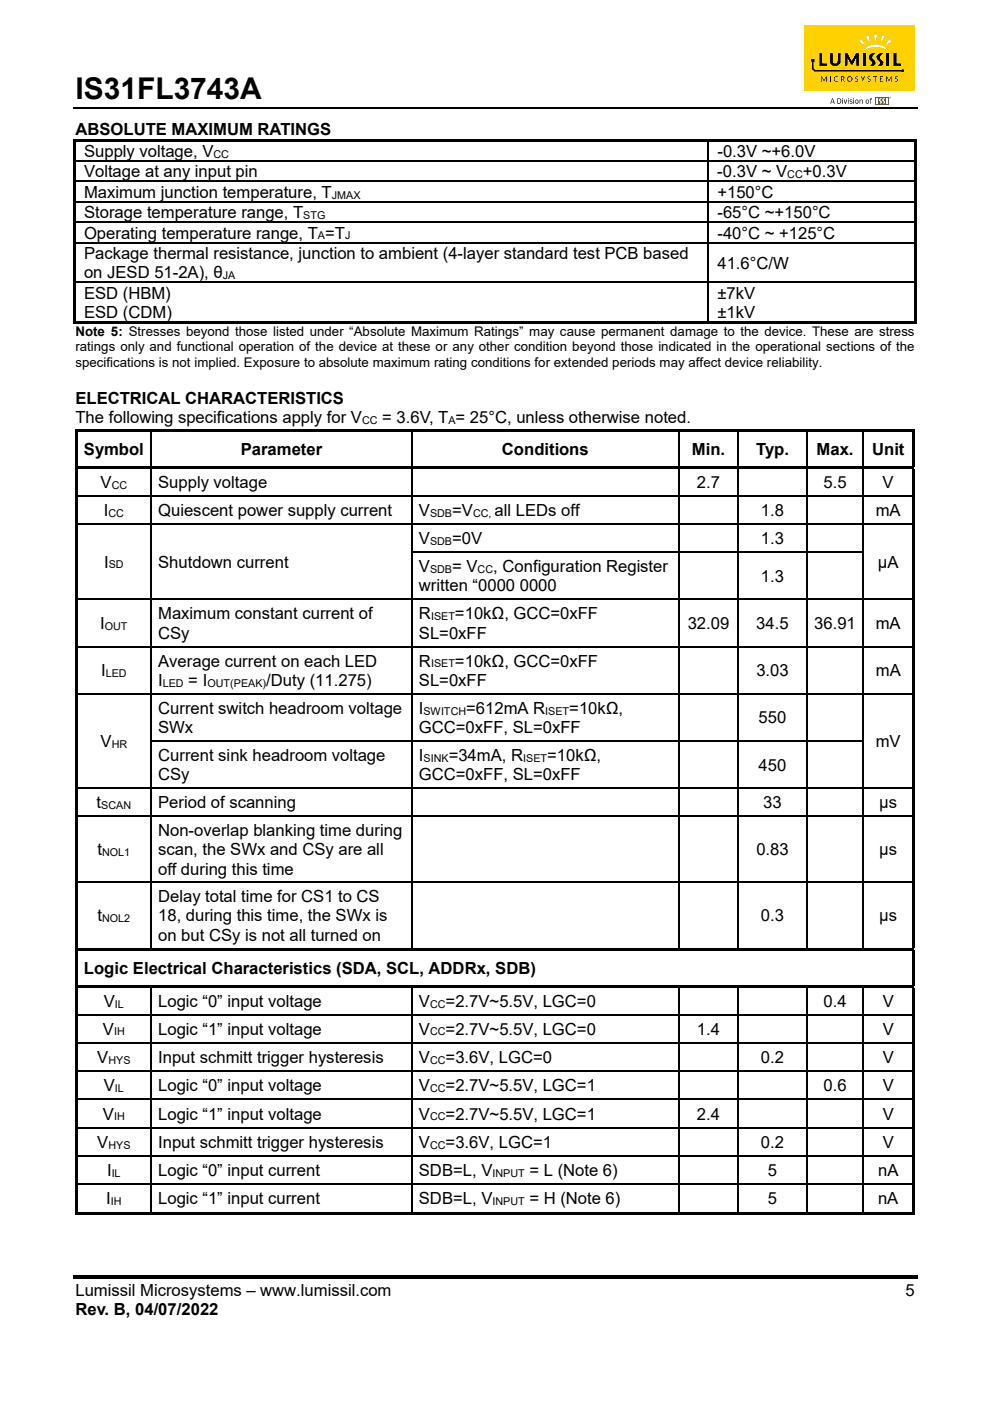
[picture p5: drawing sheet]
<svg xmlns="http://www.w3.org/2000/svg" width="210mm" height="297mm" viewBox="0 0 210 297" stroke-linecap="round" stroke-linejoin="round" font-family="sans-serif">
<path d="M15.5 22.8h179" fill="none" stroke="#000" stroke-width=".34"/>
<path d="M15.5 270.3h179v.8h-179z" fill="#000"/>
<path d="M170.6 5.3h23.4v13.9h-23.4z" fill="#ffd100"/>
<g fill="#000">
<path d="M174.2 16.2h.1l.5 .8 .4-.8h.2v1.1h-.2v-.9l-.4 .8-.5-.8-.1 .9zM176.1 16.2h.1v1.1h-.1zM176.9 16.4a.46 .46 0 0 1 .8 0 .45 .45 0 0 0-.6 0 .45 .45 0 0 0 0 .7 .45 .45 0 0 0 .6 0 .53 .53 0 0 1-.7 .1 .53 .53 0 0 1-.1-.8zM181.4 16.3l.4-.1 .3 .1-.1 .1a.23 .23 0 0 0-.4-.1 .23 .23 0 0 0 0 .3 .23 .23 0 0 0 .3 .1 .35 .35 0 0 1 0 .6 .35 .35 0 0 1-.5-.2 .25 .25 0 0 0 .4 .1 .25 .25 0 0 0 .1-.3 .25 .25 0 0 0-.4-.1l-.1-.2zM182.5 16.2h.2l.3 .6 .3-.6h.2l-.4 .7v.4h-.2v-.4zM184 16.3l.4-.1 .3 .1-.1 .1a.23 .23 0 0 0-.4-.1 .23 .23 0 0 0 0 .3 .23 .23 0 0 0 .3 .1 .34 .34 0 0 1 0 .5 .34 .34 0 0 1-.5-.1 .25 .25 0 0 0 .4 .1 .25 .25 0 0 0 .1-.3 .25 .25 0 0 0-.3-.1l-.2-.2zM185.2 16.2h.9v.1h-.4v1h-.2v-1h-.3zM186.6 16.2h.7v.1h-.5v.4h.4l-.4 .1v.4h.5v.1h-.7zM188 16.2h.1l.4 .8 .5-.8h.1v1.1l-.1-.9-.4 .8-.5-.8v.9h-.1zM189.8 16.3l.4-.1 .2 .1v.1a.24 .24 0 0 0-.4-.1 .24 .24 0 0 0 0 .3 .24 .24 0 0 0 .3 .1 .34 .34 0 0 1 0 .6 .34 .34 0 0 1-.5-.2h.1a.24 .24 0 0 0 .3 .1 .24 .24 0 0 0 .1-.3 .24 .24 0 0 0-.3-.1l-.2-.3z"/>
<path d="M178.4 16.2h.2a.34 .34 0 0 1 .5 .2 .34 .34 0 0 1-.3 .4l.4 .5h-.2l-.3-.5h-.2v.5h-.1zM178.5 16.3v.4l.4-.1a.28 .28 0 0 0-.1-.3 .28 .28 0 0 0-.3 0z"/>
<path d="M179.7 16.7a.58 .58 0 0 1 1.1 0 .58 .58 0 0 1-1.1 0zM179.8 16.7a.43 .43 0 0 0 .8 0 .43 .43 0 0 0-.8 0z"/>
</g>
<path d="M188.6 20.7a.2 .2 0 0 1 .4 0 .2 .2 0 0 1-.4 0zM188.7 20.7a.14 .14 0 0 0 .2 0 .14 .14 0 0 0-.2 0zM188.7 20.6l.2 .2h-.2zM188.7 20.7h.1z" fill="#010101"/>
<path d="M185.7 20.6h2.8v1.6h-2.8z" fill="#c42032"/>
<g fill="#fff">
<path d="M186 20.8h.3v1.1h-.3z"/>
<path d="M186.6 20.9h.4a.4 .4 0 0 0-.2 .4 .4 .4 0 0 0 .2 .4l-.1 .2h-.4l.2-.1-.1-.3a.32 .32 0 0 1-.2-.3 .32 .32 0 0 1 .2-.3z"/>
<path d="M187.2 21l.5-.2a.47 .47 0 0 0-.2 .4 .47 .47 0 0 0 .2 .5l-.1 .2h-.4l.3-.2-.4-.4z"/>
<path d="M188 20.8h.3v1.1h-.3z"/>
</g>
<path d="M173.8 11.3h.6v2.2h1v.4h-1.6zM176 11.3h.7v1.4a.54 .54 0 0 0 .3 .8 .54 .54 0 0 0 .7-.6v-1.6h.6v.9a1.29 1.29 0 0 1-1 1.8 1.03 1.03 0 0 1-1.3-1.1zM179.2 11.3h.6l.9 1.7 .8-1.7h.7v2.6h-.6v-1.7l-.7 1.3-.2 .2-.3-.1-.7-1.4v1.7h-.5zM183 11.3h.7v2.6h-.7zM184.6 11.5a1 1 0 0 1 1.1-.2v.1a.78 .78 0 0 0-.7 .7 .78 .78 0 0 0 .5 .8 .61 .61 0 0 1-.2 1h-.9a.61 .61 0 0 0 .6-.5 .61 .61 0 0 0-.4-.6 .73 .73 0 0 1 0-1.3zM186.2 11.5a.91 .91 0 0 1 1.2-.1 .77 .77 0 0 0-.8 .7 .77 .77 0 0 0 .6 .8 .61 .61 0 0 1-.2 1h-.9a.61 .61 0 0 0 .5-.5 .61 .61 0 0 0-.4-.6 .73 .73 0 0 1 0-1.3zM188 11.3h.6v2.6h-.6zM189.5 11.3h.7v2.2h.9v.4h-1.6z" fill="#000"/>
<g fill="#fff">
<path d="M183.3 10.5a3.3 3.3 0 0 1 5.1 .3 4.7 4.7 0 0 0-5.3 0z"/>
<path d="M183.6 7.8l.7-.2 .2 1.6z"/>
<path d="M187 7.5l.7 .3-.9 1.3z"/>
<path d="M185.4 7.4h.7l-.4 1.6z"/>
<path d="M182.2 8.8l.5-.5 .9 1.4z"/>
<path d="M188.6 8.3l.5 .5-1.4 .9z"/>
</g>
<g fill="#000">
<path d="M172.1 12.4h.6v.7h-.1v1.4l.3 .3h18.3a.31 .31 0 0 1 .5 .1 .31 .31 0 0 1-.1 .4 .31 .31 0 0 1-.4-.1h-18.4l-.6-.6zM15.6 29.5h.6v.5h-.6zM15.6 29.5h178.8v.5h-178.8zM15.6 30h.6v4h-.6zM15.6 34h.6v.3h-.6zM15.6 34.3h.6v4.1h-.6zM15.6 38.4h.6v.2h-.6zM150.1 34h.3v.3h-.3zM150.1 38.4h.3v.2h-.3zM178.9 21.1h.2l.2 .7 .2-.7h.2l-.3 .9h-.2zM180.2 21.2h.6l-.5 .1 .5 .5-.3 .2-.3-.1 .5-.1-.1-.2a.34 .34 0 0 1-.4-.4zM182.3 21.1l.1 .2 .4-.2 .2 .1v.8h-.1l-.2-.8-.3 .2-.1 .6z"/>
<path d="M184.6 20.8h.4l-.3 .2 .2 .1-.2 .1v.8l-.2-.8zM193.8 29.5h.6v.5h-.6zM193.8 30h.6v4h-.6zM193.8 34h.6v.3h-.6zM193.8 34.3h.6v4.1h-.6zM193.8 38.4h.6v.2h-.6zM15.6 38.6h.6v4.1h-.6zM15.6 42.7h.6v.3h-.6zM15.6 43h.6v4h-.6zM15.6 47h.6v.3h-.6zM15.6 47.3h.6v4h-.6zM15.6 51.3h.6v.3h-.6z"/>
<path d="M15.6 51.6h.6v8.1h-.6zM15.6 59.7h.6v.3h-.6zM150.1 42.7h.3v.3h-.3zM150.1 47h.3v.3h-.3zM150.1 51.3h.3v.3h-.3zM150.1 59.7h.3v.3h-.3zM193.8 38.6h.6v4.1h-.6zM193.8 42.7h.6v.3h-.6zM193.8 43h.6v4h-.6zM193.8 47h.6v.3h-.6zM193.8 47.3h.6v4h-.6zM193.8 51.3h.6v.3h-.6z"/>
<path d="M193.8 51.6h.6v8.1h-.6zM193.8 59.7h.6v.3h-.6zM15.6 60h.6v8.6h-.6zM15.6 68.1h134.5v.5h-134.5zM150.1 68.1h43.7v.5h-43.7zM193.8 60h.6v8.6h-.6zM193.8 68.1h.6v.5h-.6zM16 90.9h.6v.6h-.6zM16 90.9h178v.6h-178zM16 91.5h.6v7.5h-.6zM16 99h178v.5h-178zM193.4 90.9h.6v.6h-.6z"/>
<path d="M193.4 91.5h.6v7.5h-.6zM16 99.5h.6v5.4h-.6zM16 104.9h.6v.3h-.6zM16 105.2h.6v5.7h-.6zM16 110.9h.6v.3h-.6zM16 111.2h.6v5.7h-.6zM16 116.9h.6v.3h-.6zM31.9 104.9h.3v.3h-.3zM31.9 110.9h.3v.3h-.3zM31.9 116.9h.3v.3h-.3zM87.2 104.9h.3v.3h-.3zM87.2 110.9h.3v.3h-.3z"/>
<path d="M87.2 116.9h.3v.3h-.3zM143.8 104.9h.3v.3h-.3zM143.8 110.9h.3v.3h-.3zM143.8 116.9h.3v.3h-.3zM156.5 104.9h.2v.3h-.2zM156.5 110.9h.2v.3h-.2zM156.5 116.9h.2v.3h-.2zM171 104.9h.3v.3h-.3zM171 110.9h.3v.3h-.3zM171 116.9h.3v.3h-.3zM183 104.9h.2v.3h-.2zM183 110.9h.2v.3h-.2z"/>
<path d="M183 116.9h.2v.3h-.2zM193.4 99.5h.6v5.4h-.6zM193.4 104.9h.6v.3h-.6zM193.4 105.2h.6v5.7h-.6zM193.4 110.9h.6v.3h-.6zM193.4 111.2h.6v5.7h-.6zM193.4 116.9h.6v.3h-.6zM16 117.2h.6v9.7h-.6zM16 126.9h.6v.3h-.6zM16 127.2h.6v9.7h-.6zM16 136.9h.6v.3h-.6zM31.9 126.9h.3v.3h-.3z"/>
<path d="M31.9 136.9h.3v.3h-.3zM87.2 126.9h.3v.3h-.3zM87.2 136.9h.3v.3h-.3zM143.8 126.9h.3v.3h-.3zM143.8 136.9h.3v.3h-.3zM156.5 126.9h.2v.3h-.2zM156.5 136.9h.2v.3h-.2zM171 126.9h.3v.3h-.3zM171 136.9h.3v.3h-.3zM183 126.9h.2v.3h-.2zM183 136.9h.2v.3h-.2zM193.4 117.2h.6v9.7h-.6z"/>
<path d="M193.4 126.9h.6v.3h-.6zM193.4 127.2h.6v9.7h-.6zM193.4 136.9h.6v.3h-.6zM16 137.2h.6v9.7h-.6zM16 146.9h.6v.3h-.6zM16 147.2h.6v9.8h-.6zM16 157h.6v.2h-.6zM31.9 146.9h.3v.3h-.3zM31.9 157h.3v.2h-.3zM87.2 146.9h.3v.3h-.3zM87.2 157h.3v.2h-.3zM143.8 146.9h.3v.3h-.3z"/>
<path d="M143.8 157h.3v.2h-.3zM156.5 146.9h.2v.3h-.2zM156.5 157h.2v.2h-.2zM171 146.9h.3v.3h-.3zM171 157h.3v.2h-.3zM183 146.9h.2v.3h-.2zM183 157h.2v.2h-.2zM193.4 137.2h.6v9.7h-.6zM193.4 146.9h.6v.3h-.6zM193.4 147.2h.6v9.8h-.6zM193.4 157h.6v.2h-.6zM16 157.2h.6v9.7h-.6z"/>
<path d="M16 166.9h.6v.3h-.6zM16 167.2h.6v5.8h-.6zM16 173h.6v.2h-.6zM31.9 166.9h.3v.3h-.3zM31.9 173h.3v.2h-.3zM87.2 166.9h.3v.3h-.3zM87.2 173h.3v.2h-.3zM143.8 166.9h.3v.3h-.3zM143.8 173h.3v.2h-.3zM156.5 166.9h.2v.3h-.2zM156.5 173h.2v.2h-.2zM171 166.9h.3v.3h-.3z"/>
<path d="M171 173h.3v.2h-.3zM183 166.9h.2v.3h-.2zM183 173h.2v.2h-.2zM193.4 157.2h.6v9.7h-.6zM193.4 166.9h.6v.3h-.6zM193.4 167.2h.6v5.8h-.6zM193.4 173h.6v.2h-.6zM16 173.2h.6v13.7h-.6zM16 186.9h.6v.3h-.6zM31.9 186.9h.3v.3h-.3zM87.2 186.9h.3v.3h-.3zM143.8 186.9h.3v.3h-.3z"/>
<path d="M156.5 186.9h.2v.3h-.2zM171 186.9h.3v.3h-.3zM183 186.9h.2v.3h-.2zM193.4 173.2h.6v13.7h-.6zM193.4 186.9h.6v.3h-.6zM16 187.2h.6v13.8h-.6zM16 201h178v.5h-178zM16 201.5h.6v7.5h-.6zM16 209h178v.5h-178zM16 209.5h.6v5.5h-.6zM16 215h.6v.2h-.6zM31.9 215h.3v.2h-.3z"/>
<path d="M87.2 215h.3v.2h-.3zM143.8 215h.3v.2h-.3zM156.5 215h.2v.2h-.2zM171 215h.3v.2h-.3zM183 215h.2v.2h-.2zM193.4 187.2h.6v13.8h-.6zM193.4 201.5h.6v7.5h-.6zM193.4 209.5h.6v5.5h-.6zM193.4 215h.6v.2h-.6zM16 215.2h.6v5.8h-.6zM16 221h.6v.2h-.6zM16 221.2h.6v5.7h-.6z"/>
<path d="M16 226.9h.6v.3h-.6zM16 227.2h.6v5.8h-.6zM16 233h.6v.2h-.6zM16 233.2h.6v5.8h-.6zM16 239h.6v.2h-.6zM31.9 221h.3v.2h-.3zM31.9 226.9h.3v.3h-.3zM31.9 233h.3v.2h-.3zM31.9 239h.3v.2h-.3zM87.2 221h.3v.2h-.3zM87.2 226.9h.3v.3h-.3zM87.2 233h.3v.2h-.3z"/>
<path d="M87.2 239h.3v.2h-.3zM143.8 221h.3v.2h-.3zM143.8 226.9h.3v.3h-.3zM143.8 233h.3v.2h-.3zM143.8 239h.3v.2h-.3zM156.5 221h.2v.2h-.2zM156.5 226.9h.2v.3h-.2zM156.5 233h.2v.2h-.2zM156.5 239h.2v.2h-.2zM171 221h.3v.2h-.3zM171 226.9h.3v.3h-.3zM171 233h.3v.2h-.3z"/>
<path d="M171 239h.3v.2h-.3zM183 221h.2v.2h-.2zM183 226.9h.2v.3h-.2zM183 233h.2v.2h-.2zM183 239h.2v.2h-.2zM193.4 215.2h.6v5.8h-.6zM193.4 221h.6v.2h-.6zM193.4 221.2h.6v5.7h-.6zM193.4 226.9h.6v.3h-.6zM193.4 227.2h.6v5.8h-.6zM193.4 233h.6v.2h-.6zM193.4 233.2h.6v5.8h-.6z"/>
<path d="M193.4 239h.6v.2h-.6zM16 239.2h.6v5.7h-.6zM16 244.9h.6v.3h-.6zM16 245.2h.6v5.8h-.6zM16 251h.6v.2h-.6zM16 251.2h.6v6.3h-.6zM16 256.9h15.9v.6h-15.9zM31.9 244.9h.3v.3h-.3zM31.9 251h.3v.2h-.3zM31.9 256.9h55.3v.6h-55.3zM87.2 244.9h.3v.3h-.3zM87.2 251h.3v.2h-.3z"/>
<path d="M87.2 256.9h56.6v.6h-56.6zM143.8 244.9h.3v.3h-.3zM143.8 251h.3v.2h-.3zM143.8 256.9h12.7v.6h-12.7zM156.5 244.9h.2v.3h-.2zM156.5 251h.2v.2h-.2zM156.5 256.9h14.5v.6h-14.5zM171 244.9h.3v.3h-.3zM171 251h.3v.2h-.3zM171 256.9h12v.6h-12zM183 244.9h.2v.3h-.2zM183 251h.2v.2h-.2z"/>
<path d="M183 256.9h10.4v.6h-10.4zM193.4 239.2h.6v5.7h-.6zM193.4 244.9h.6v.3h-.6zM193.4 245.2h.6v5.8h-.6zM193.4 251h.6v.2h-.6zM193.4 251.2h.6v6.3h-.6zM193.4 256.9h.6v.6h-.6z"/>
<path d="M176.5 20.8h.2l.4 1.2h-.2l-.1-.3h-.5v.3h-.2zM176.6 21l-.2 .6h.4z"/>
<path d="M177.6 20.8a.61 .61 0 0 1 .8 .6 .61 .61 0 0 1-.8 .6zM177.7 21v.8h.2a.45 .45 0 0 0 .4-.5 .45 .45 0 0 0-.6-.3z"/>
<path d="M178.6 20.8l.2 .2zM178.6 21.1h.2v.9h-.2z"/>
<path d="M179.9 20.8l.1 .2zM179.9 21.1l.1 .9z"/>
<path d="M181 20.8l.1 .2zM181 21.1h.1v.9h-.1z"/>
<path d="M181.3 21.6a.45 .45 0 0 1 .9 0 .45 .45 0 0 1-.9 0zM181.4 21.5a.3 .3 0 0 0 .6 0 .3 .3 0 0 0-.6 0z"/>
<path d="M183.6 21.6a.42 .42 0 0 1 .8 0 .42 .42 0 0 1-.8 0zM183.7 21.5a.3 .3 0 0 0 .6 0 .3 .3 0 0 0-.6 0z"/>
</g>
<g fill="none" stroke="#000" stroke-width=".25">
<path d="M16.2 34.2h133.9M16.2 38.5h133.9M150.3 30v4M150.3 34.3v4.1M150.3 38.6v4.1M150.4 34.2h43.4M150.4 38.5h43.4M16.2 42.8h133.9M16.2 47.1h133.9M16.2 51.5h133.9M16.2 59.8h133.9M150.3 43v4"/>
<path d="M150.3 47.3v4M150.3 51.6v8.1M150.3 60v8.1M150.4 42.8h43.4M150.4 47.1h43.4M150.4 51.5h43.4M150.4 59.8h43.4M32 91.5v7.5M32 99.5v5.4M87.4 91.5v7.5M87.4 99.5v5.4M144 91.5v7.5"/>
<path d="M144 99.5v5.4M156.6 91.5v7.5M156.6 99.5v5.4M171.1 91.5v7.5M171.1 99.5v5.4M183.1 91.5v7.5M183.1 99.5v5.4M16.6 105.1h15.3M16.6 111.1h15.3M32 105.2v5.7M32 111.2v5.7M32 117.2v9.7"/>
<path d="M32.2 105.1h55M32.2 111.1h55M87.4 105.2v5.7M87.4 111.2v5.7M87.4 117.2v9.7M87.5 105.1h56.3M87.5 111.1h56.3M87.5 117.1h56.3M144 105.2v5.7M144 111.2v5.7M144 117.2v9.7M144.1 105.1h12.4"/>
<path d="M144.1 111.1h12.4M144.1 117.1h12.4M156.6 105.2v5.7M156.6 111.2v5.7M156.6 117.2v9.7M156.7 105.1h14.3M156.7 111.1h14.3M156.7 117.1h14.3M171.1 105.2v5.7M171.1 111.2v5.7M171.1 117.2v9.7M171.3 105.1h11.7"/>
<path d="M171.3 111.1h11.7M171.3 117.1h11.7M183.1 105.2v5.7M183.1 111.2v5.7M183.1 117.2v9.7M183.2 105.1h10.2M183.2 111.1h10.2M16.6 127.1h15.3M16.6 137.1h15.3M32 127.2v9.7M32 137.2v9.7M32.2 127.1h55"/>
<path d="M32.2 137.1h55M87.4 127.2v9.7M87.4 137.2v9.7M87.5 127.1h56.3M87.5 137.1h56.3M144 127.2v9.7M144 137.2v9.7M144.1 127.1h12.4M144.1 137.1h12.4M156.6 127.2v9.7M156.6 137.2v9.7M156.7 127.1h14.3"/>
<path d="M156.7 137.1h14.3M171.1 127.2v9.7M171.1 137.2v9.7M171.3 127.1h11.7M171.3 137.1h11.7M183.1 127.2v9.7M183.1 137.2v9.7M183.2 127.1h10.2M183.2 137.1h10.2M16.6 147.1h15.3M32 147.2v9.8M32 157.2v9.7"/>
<path d="M32.2 147.1h55M32.2 157.1h55M87.4 147.2v9.8M87.4 157.2v9.7M87.5 147.1h56.3M87.5 157.1h56.3M144 147.2v9.8M144 157.2v9.7M144.1 147.1h12.4M144.1 157.1h12.4M156.6 147.2v9.8M156.6 157.2v9.7"/>
<path d="M156.7 147.1h14.3M156.7 157.1h14.3M171.1 147.2v9.8M171.1 157.2v9.7M171.3 147.1h11.7M171.3 157.1h11.7M183.1 147.2v9.8M183.1 157.2v9.7M183.2 147.1h10.2M16.6 167.1h15.3M16.6 173.1h15.3M32 167.2v5.8"/>
<path d="M32 173.2v13.7M32.2 167.1h55M32.2 173.1h55M87.4 167.2v5.8M87.4 173.2v13.7M87.5 167.1h56.3M87.5 173.1h56.3M144 167.2v5.8M144 173.2v13.7M144.1 167.1h12.4M144.1 173.1h12.4M156.6 167.2v5.8"/>
<path d="M156.6 173.2v13.7M156.7 167.1h14.3M156.7 173.1h14.3M171.1 167.2v5.8M171.1 173.2v13.7M171.3 167.1h11.7M171.3 173.1h11.7M183.1 167.2v5.8M183.1 173.2v13.7M183.2 167.1h10.2M183.2 173.1h10.2M16.6 187.1h15.3"/>
<path d="M32 187.2v13.8M32.2 187.1h55M87.4 187.2v13.8M87.5 187.1h56.3M144 187.2v13.8M144.1 187.1h12.4M156.6 187.2v13.8M156.7 187.1h14.3M171.1 187.2v13.8M171.3 187.1h11.7M183.1 187.2v13.8M183.2 187.1h10.2"/>
<path d="M16.6 215.1h15.3M32 209.5v5.5M32 215.2v5.8M32.2 215.1h55M87.4 209.5v5.5M87.4 215.2v5.8M87.5 215.1h56.3M144 209.5v5.5M144 215.2v5.8M144.1 215.1h12.4M156.6 209.5v5.5M156.6 215.2v5.8"/>
<path d="M156.7 215.1h14.3M171.1 209.5v5.5M171.1 215.2v5.8M171.3 215.1h11.7M183.1 209.5v5.5M183.1 215.2v5.8M183.2 215.1h10.2M16.6 221.1h15.3M16.6 227.1h15.3M16.6 233.1h15.3M16.6 239.1h15.3M32 221.2v5.7"/>
<path d="M32 227.2v5.8M32 233.2v5.8M32 239.2v5.7M32.2 221.1h55M32.2 227.1h55M32.2 233.1h55M32.2 239.1h55M87.4 221.2v5.7M87.4 227.2v5.8M87.4 233.2v5.8M87.4 239.2v5.7M87.5 221.1h56.3"/>
<path d="M87.5 227.1h56.3M87.5 233.1h56.3M87.5 239.1h56.3M144 221.2v5.7M144 227.2v5.8M144 233.2v5.8M144 239.2v5.7M144.1 221.1h12.4M144.1 227.1h12.4M144.1 233.1h12.4M144.1 239.1h12.4M156.6 221.2v5.7"/>
<path d="M156.6 227.2v5.8M156.6 233.2v5.8M156.6 239.2v5.7M156.7 221.1h14.3M156.7 227.1h14.3M156.7 233.1h14.3M156.7 239.1h14.3M171.1 221.2v5.7M171.1 227.2v5.8M171.1 233.2v5.8M171.1 239.2v5.7M171.3 221.1h11.7"/>
<path d="M171.3 227.1h11.7M171.3 233.1h11.7M171.3 239.1h11.7M183.1 221.2v5.7M183.1 227.2v5.8M183.1 233.2v5.8M183.1 239.2v5.7M183.2 221.1h10.2M183.2 227.1h10.2M183.2 233.1h10.2M183.2 239.1h10.2M16.6 245.1h15.3"/>
<path d="M16.6 251.1h15.3M32 245.2v5.8M32 251.2v5.7M32.2 245.1h55M32.2 251.1h55M87.4 245.2v5.8M87.4 251.2v5.7M87.5 245.1h56.3M87.5 251.1h56.3M144 245.2v5.8M144 251.2v5.7M144.1 245.1h12.4"/>
<path d="M144.1 251.1h12.4M156.6 245.2v5.8M156.6 251.2v5.7M156.7 245.1h14.3M156.7 251.1h14.3M171.1 245.2v5.8M171.1 251.2v5.7M171.3 245.1h11.7M171.3 251.1h11.7M183.1 245.2v5.8M183.1 251.2v5.7M183.2 245.1h10.2"/>
<path d="M183.2 251.1h10.2"/>
</g>
<text font-size="6.3" x="16" y="21">IS31FL3743A</text>
<g font-size="3.5">
<text x="16" y="28.7">ABSOLUTE MAXIMUM RATINGS</text>
<text x="17.8" y="33.3">Supply voltage, V</text>
<text x="152.2" y="33.3">-0.3V ~+6.0V</text>
<text x="17.8" y="37.6">Voltage at any input pin</text>
<text x="17.8" y="42">Maximum junction temperature, T</text>
<text x="152.1" y="37.6">-0.3V ~ V</text>
<text x="152.2" y="42">+150°C</text>
<text x="170.3" y="37.6">+0.3V</text>
<text x="17.8" y="46.3">Storage temperature range, T</text>
<text x="152.2" y="46.3">-65°C ~+150°C</text>
<text x="17.8" y="50.6">Operating temperature range, T =T</text>
<text x="152.2" y="50.6">-40°C ~ +125°C</text>
<text x="17.8" y="54.9">Package thermal resistance, junction to ambient (4-layer standard test PCB based</text>
<text x="17.8" y="59">on JESD 51-2A), θ</text>
<text x="152.2" y="56.9">41.6°C/W</text>
<text x="17.8" y="63.3">ESD (HBM)</text>
<text x="152.2" y="63.3">±7kV</text>
<text x="17.8" y="67.4">ESD (CDM)</text>
<text x="152.2" y="67.4">±1kV</text>
<text x="16" y="85.7">ELECTRICAL CHARACTERISTICS</text>
<text x="16" y="89.8">The following specifications apply for V</text>
<text x="81.1" y="89.8">= 3.6V, T = 25°C, unless otherwise noted.</text>
<text x="17.8" y="96.5">Symbol</text>
<text x="51.1" y="96.5">Parameter</text>
<text x="106.5" y="96.5">Conditions</text>
<text x="146.7" y="96.5">Min.</text>
<text x="160.4" y="96.5">Typ.</text>
<text x="173.2" y="96.5">Max.</text>
<text x="185" y="96.5">Unit</text>
<text x="21.3" y="103.5">V</text>
<text x="33.5" y="103.5">Supply voltage</text>
<text x="147.8" y="103.5">2.7</text>
<text x="174.7" y="103.5">5.5</text>
<text x="187.2" y="103.5">V</text>
<text x="22" y="109.4">I</text>
<text x="33.5" y="109.4">Quiescent power supply current</text>
<text x="88.9" y="109.4">V</text>
<text x="95.9" y="109.4">=V</text>
<text x="104.9" y="109.4">all LEDs off</text>
<text x="161.4" y="109.4">1.8</text>
<text x="185.7" y="109.4">mA</text>
<text x="88.9" y="115.4">V</text>
<text x="95.9" y="115.4">=0V</text>
<text x="161.4" y="115.4">1.3</text>
<text x="22.1" y="120.4">I</text>
<text x="33.5" y="120.4">Shutdown current</text>
<text x="88.9" y="125.4">written “0000 0000</text>
<text x="88.9" y="121.3">V</text>
<text x="95.9" y="121.3">= V</text>
<text x="104.6" y="121.3">, Configuration Register</text>
<text x="161.4" y="123.4">1.3</text>
<text x="186.2" y="120.4">μA</text>
<text x="33.5" y="131.3">Maximum constant current of</text>
<text x="88.9" y="131.3">R</text>
<text x="96.5" y="131.3">=10kΩ, GCC=0xFF</text>
<text x="21.3" y="133.4">I</text>
<text x="33.5" y="135.4">CSy</text>
<text x="88.9" y="135.4">SL=0xFF</text>
<text x="145.9" y="133.4">32.09</text>
<text x="160.4" y="133.4">34.5</text>
<text x="172.7" y="133.4">36.91</text>
<text x="185.8" y="133.4">mA</text>
<text x="21.4" y="143.4">I</text>
<text x="33.5" y="141.3">Average current on each LED</text>
<text x="88.9" y="141.3">R</text>
<text x="96.5" y="141.3">=10kΩ, GCC=0xFF</text>
<text x="160.4" y="143.4">3.03</text>
<text x="185.8" y="143.4">mA</text>
<text x="33.5" y="145.4">I</text>
<text x="39.9" y="145.4">= I</text>
<text x="56.5" y="145.4">/Duty (11.275)</text>
<text x="88.9" y="145.4">SL=0xFF</text>
<text x="33.5" y="151.3">Current switch headroom voltage</text>
<text x="33.5" y="155.4">SWx</text>
<text x="88.9" y="155.4">GCC=0xFF, SL=0xFF</text>
<text x="88.9" y="151.3">I</text>
<text x="98.9" y="151.3">=612mA R</text>
<text x="120.8" y="151.3">=10kΩ,</text>
<text x="160.9" y="153.4">550</text>
<text x="21.3" y="158.4">V</text>
<text x="33.5" y="161.3">Current sink headroom voltage</text>
<text x="88.9" y="161.3">I</text>
<text x="95.2" y="161.3">=34mA, R</text>
<text x="116.1" y="161.3">=10kΩ,</text>
<text x="185.8" y="158.4">mV</text>
<text x="33.5" y="165.4">CSy</text>
<text x="88.9" y="165.4">GCC=0xFF, SL=0xFF</text>
<text x="160.9" y="163.4">450</text>
<text x="20.5" y="171.4">t</text>
<text x="33.5" y="171.4">Period of scanning</text>
<text x="161.9" y="171.4">33</text>
<text x="186.5" y="171.4">µs</text>
<text x="33.5" y="177.3">Non-overlap blanking time during</text>
<text x="20.7" y="181.4">t</text>
<text x="33.5" y="181.4">scan, the SWx and CSy are all</text>
<text x="33.5" y="185.4">off during this time</text>
<text x="160.4" y="181.4">0.83</text>
<text x="186.5" y="181.4">µs</text>
<text x="33.5" y="191.3">Delay total time for CS1 to CS</text>
<text x="20.7" y="195.4">t</text>
<text x="33.5" y="195.4">18, during this time, the SWx is</text>
<text x="161.4" y="195.4">0.3</text>
<text x="186.5" y="195.4">µs</text>
<text x="33.5" y="199.4">on but CSy is not all turned on</text>
<text x="17.8" y="206.5">Logic Electrical Characteristics (SDA, SCL, ADDRx, SDB)</text>
<text x="22" y="213.5">V</text>
<text x="33.5" y="213.5">Logic “0” input voltage</text>
<text x="88.9" y="213.5">V</text>
<text x="94.5" y="213.5">=2.7V~5.5V, LGC=0</text>
<text x="174.7" y="213.5">0.4</text>
<text x="187.2" y="213.5">V</text>
<text x="21.8" y="219.4">V</text>
<text x="33.5" y="219.4">Logic “1” input voltage</text>
<text x="88.9" y="219.4">V</text>
<text x="94.5" y="219.4">=2.7V~5.5V, LGC=0</text>
<text x="147.8" y="219.4">1.4</text>
<text x="187.2" y="219.4">V</text>
<text x="20.6" y="225.4">V</text>
<text x="33.5" y="225.4">Input schmitt trigger hysteresis</text>
<text x="88.9" y="225.4">V</text>
<text x="94.5" y="225.4">=3.6V, LGC=0</text>
<text x="161.4" y="225.4">0.2</text>
<text x="187.2" y="225.4">V</text>
<text x="22" y="231.4">V</text>
<text x="33.5" y="231.4">Logic “0” input voltage</text>
<text x="88.9" y="231.4">V</text>
<text x="94.5" y="231.4">=2.7V~5.5V, LGC=1</text>
<text x="174.7" y="231.4">0.6</text>
<text x="187.2" y="231.4">V</text>
<text x="21.8" y="237.4">V</text>
<text x="33.5" y="237.4">Logic “1” input voltage</text>
<text x="88.9" y="237.4">V</text>
<text x="94.5" y="237.4">=2.7V~5.5V, LGC=1</text>
<text x="147.8" y="237.4">2.4</text>
<text x="187.2" y="237.4">V</text>
<text x="20.6" y="243.4">V</text>
<text x="33.5" y="243.4">Input schmitt trigger hysteresis</text>
<text x="88.9" y="243.4">V</text>
<text x="94.5" y="243.4">=3.6V, LGC=1</text>
<text x="161.4" y="243.4">0.2</text>
<text x="187.2" y="243.4">V</text>
<text x="22.7" y="249.4">I</text>
<text x="33.5" y="249.4">Logic “0” input current</text>
<text x="88.9" y="249.4">SDB=L, V</text>
<text x="112.3" y="249.4">= L (Note 6)</text>
<text x="162.9" y="249.4">5</text>
<text x="186.2" y="249.4">nA</text>
<text x="22.5" y="255.4">I</text>
<text x="33.5" y="255.4">Logic “1” input current</text>
<text x="88.9" y="255.4">SDB=L, V</text>
<text x="112.3" y="255.4">= H (Note 6)</text>
<text x="162.9" y="255.4">5</text>
<text x="186.2" y="255.4">nA</text>
<text x="16" y="274.7">Lumissil Microsystems – www.lumissil.com</text>
<text x="192" y="274.7">5</text>
<text x="16" y="278.8">Rev. B, 04/07/2022</text>
</g>
<g font-size="2.8">
<text x="16" y="71.3">Note 5: Stresses beyond those listed under “Absolute Maximum Ratings” may cause permanent damage to the device. These are stress</text>
<text x="16" y="74.5">ratings only and functional operation of the device at these or any other condition beyond those indicated in the operational sections of the</text>
<text x="16" y="77.7">specifications is not implied. Exposure to absolute maximum rating conditions for extended periods may affect device reliability.</text>
</g>
<g font-size="2.3">
<text x="45.3" y="33.5">CC</text>
<text x="167" y="37.8">CC</text>
<text x="64.3" y="46.4">STG</text>
<text x="70.4" y="42.1">JMAX</text>
<text x="67.4" y="50.8">A</text>
<text x="73.2" y="50.8">J</text>
<text x="47.2" y="59.1">JA</text>
<text x="76.8" y="90">CC</text>
<text x="95.1" y="90">A</text>
<text x="23.7" y="103.7">CC</text>
<text x="23" y="109.5">CC</text>
<text x="91.2" y="109.5">SDB</text>
<text x="100.3" y="109.5">CC,</text>
<text x="91.2" y="115.5">SDB</text>
<text x="23.1" y="120.5">SD</text>
<text x="91.2" y="121.5">SDB</text>
<text x="101.3" y="121.5">CC</text>
<text x="91.4" y="131.5">ISET</text>
<text x="22.2" y="133.5">OUT</text>
<text x="22.4" y="143.5">LED</text>
<text x="91.4" y="141.5">ISET</text>
<text x="34.5" y="145.6">LED</text>
<text x="44" y="145.6">OUT(PEAK)</text>
<text x="89.8" y="151.5">SWITCH</text>
<text x="115.7" y="151.5">ISET</text>
<text x="23.7" y="158.5">HR</text>
<text x="89.8" y="161.5">SINK</text>
<text x="111" y="161.5">ISET</text>
<text x="21.5" y="171.5">SCAN</text>
<text x="21.7" y="181.5">NOL1</text>
<text x="21.7" y="195.5">NOL2</text>
<text x="24.4" y="213.7">IL</text>
<text x="91.2" y="213.7">CC</text>
<text x="24.2" y="219.5">IH</text>
<text x="91.2" y="219.5">CC</text>
<text x="23" y="225.6">HYS</text>
<text x="91.2" y="225.6">CC</text>
<text x="24.4" y="231.5">IL</text>
<text x="91.2" y="231.5">CC</text>
<text x="24.2" y="237.5">IH</text>
<text x="91.2" y="237.5">CC</text>
<text x="23" y="243.5">HYS</text>
<text x="91.2" y="243.5">CC</text>
<text x="23.7" y="249.5">IL</text>
<text x="104.5" y="249.5">INPUT</text>
<text x="23.5" y="255.5">IH</text>
<text x="104.5" y="255.5">INPUT</text>
</g>
</svg>
